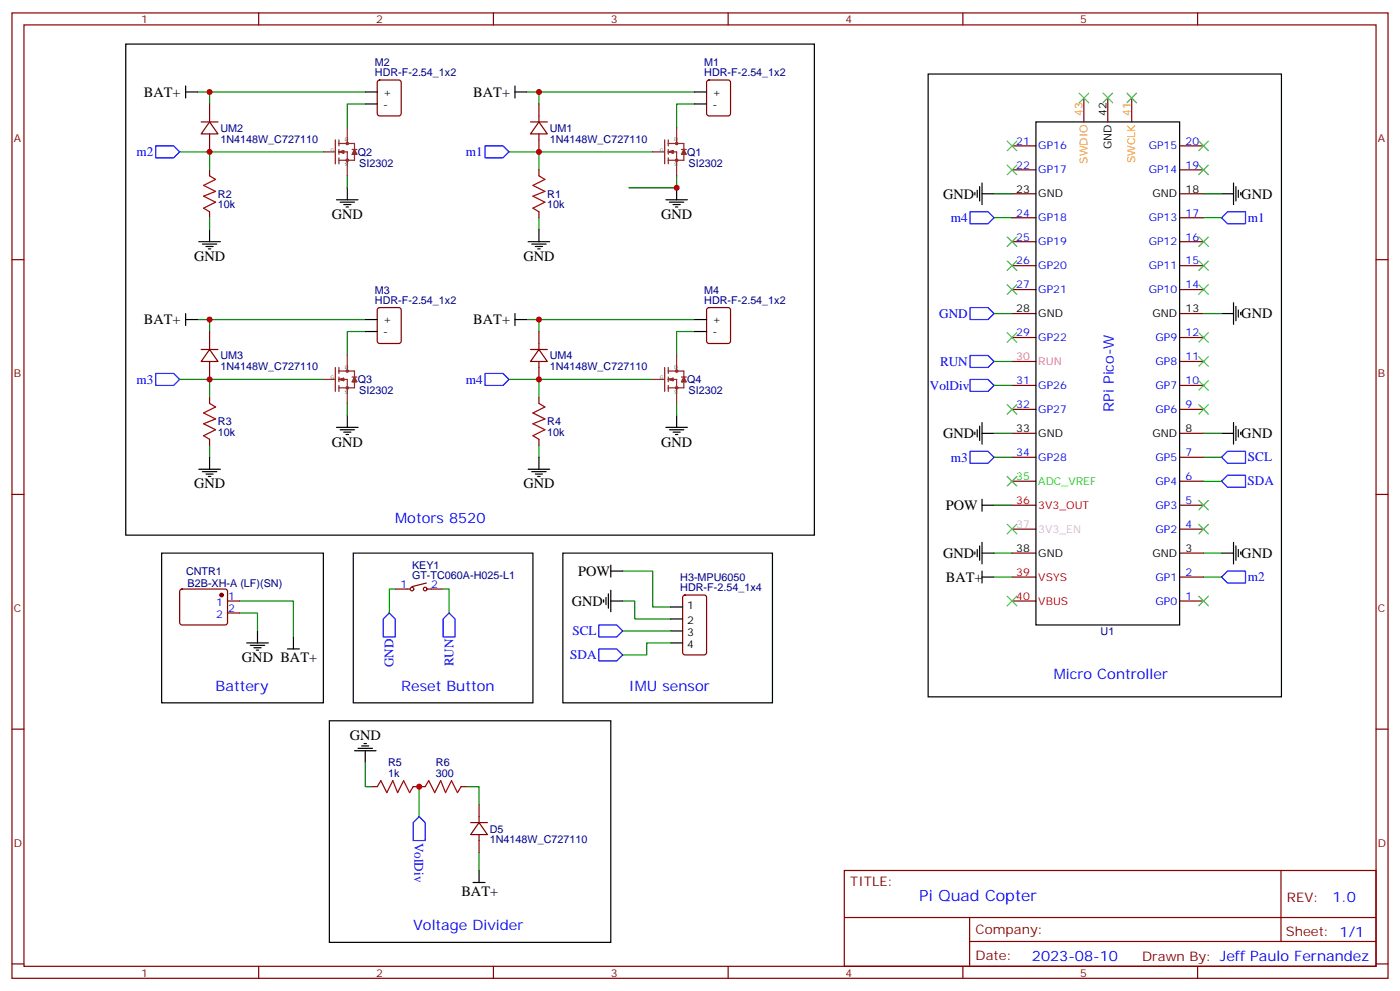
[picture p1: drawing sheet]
<svg xmlns="http://www.w3.org/2000/svg" width="412mm" height="292mm" viewBox="0 0 412 292" stroke-linecap="round" stroke-linejoin="round" font-family="sans-serif">
<g fill="none" stroke="#870000" stroke-width=".35">
<path d="M3.5 3.8h405.4v284.3h-405.4zM7.1 7.3h398.2v277.3h-398.2zM76.2 3.8v3.5M145.3 3.8v3.5M214.5 3.8v3.5M283.6 3.8v3.5M352.8 3.8v3.5M59.3 35.9h4.9M61.7 35.9l2.5 3.5h-4.9zM61.7 30.6v5.3M61.7 39.4v5.3M111.4 23.8l.4-.2h5.7l.6 .4 .1 9.4-.5 .7h-5.9l-.6-.4-.1-9.4z"/>
<path d="M156.3 35.9h4.9M158.7 35.9l2.5 3.5h-4.9zM158.7 30.6v5.3M158.7 39.4v5.3M208.4 23.8l.4-.2h5.7l.6 .4 .1 9.4-.5 .7h-5.9l-.6-.4-.1-9.4zM319.3 28.9v7M326.3 28.9v7M333.4 28.9v7M61.7 50v1.8M158.7 50v1.8M298.1 57.1h7.1M298.1 50h7.1"/>
<path d="M298.1 43h7.1M347.5 57.1h7M347.5 50h7M347.5 43h7M3.5 76.5h3.6M61.7 62.4v1.7M158.7 62.4v1.7M298.1 78.2h7.1M298.1 71.2h7.1M298.1 64.1h7.1M347.5 78.2h7M347.5 71.2h7"/>
<path d="M347.5 64.1h7M405.3 76.5h3.6M61.7 97.6v5.3M111.4 90.8l.4-.2h5.7l.6 .4 .1 9.5-.5 .6-5.9 .1-.6-.5-.1-9.4zM158.7 97.6v5.3M208.4 90.8l.4-.2h5.7l.6 .4 .1 9.5-.5 .6-5.9 .1-.6-.5-.1-9.4zM298.1 99.4h7.1M298.1 92.4h7.1M298.1 85.3h7.1M347.5 99.4h7M347.5 92.4h7M347.5 85.3h7"/>
<path d="M59.3 102.9h4.9M61.7 102.9l2.5 3.6h-4.9zM61.7 106.5v5.3M61.7 117.1v1.7M156.3 102.9h4.9M158.7 102.9l2.5 3.6h-4.9zM158.7 106.5v5.3M158.7 117.1v1.7M298.1 113.5h7.1M298.1 106.5h7.1M347.5 113.5h7M347.5 106.5h7"/>
<path d="M61.7 129.4v1.8M158.7 129.4v1.8M298.1 134.7h7.1M298.1 127.6h7.1M298.1 120.6h7.1M347.5 134.7h7M347.5 127.6h7M347.5 120.6h7M3.5 145.6h3.6M298.1 155.9h7.1M298.1 148.8h7.1M298.1 141.7h7.1"/>
<path d="M347.5 155.9h7M347.5 148.8h7M347.5 141.7h7M405.3 145.6h3.6M53.2 173.7l.4-.2h12.7l.5 .2 .2 .5v9.4l-.7 .5-13-.1-.4-.6v-9.2zM67 177h3.6M116.4 173.5h4.2M125.6 171.7l-4.2 1.1M125.9 173.5h4.6M201.3 175.5l.5-.2h5.6l.7 .4v16.5l-.4 .6-5.9 .1-.7-.5v-16.4zM298.1 177h7.1M298.1 170h7.1"/>
<path d="M298.1 162.9h7.1M347.5 177h7M347.5 170h7M347.5 162.9h7M67 180.6h3.6M3.5 214.8h3.6M405.3 214.8h3.6M109.4 231.7h1.7M121.7 231.7h3.5M135.8 231.7h1.8M141.1 237v5.3M138.6 242.3h5"/>
<path d="M141.1 242.3l2.5 3.5h-5zM141.1 245.8v5.3M248.7 256.4h156.6v28.2h-156.6zM377.3 256.4v20.9M248.7 270.2h156.5M285.6 277.3h119.6M285.6 270.2v14.2M3.5 283.9h3.6M76.2 284.6v3.5M145.3 284.6v3.5M214.5 284.6v3.5M283.6 284.6v3.5"/>
<path d="M352.8 284.6v3.5M405.3 283.9h3.6"/>
<circle cx="121.4" cy="173.5" r=".53"/>
<circle cx="125.2" cy="173.5" r=".53"/>
</g>
<g fill="none" stroke="#000" stroke-width=".35">
<path d="M37 13h202.9v144.6h-202.9zM54.7 27.1h3.5M54.7 25.3v3.6M107.6 27.1h3.5M107.6 30.6h3.5M151.7 27.1h3.5M151.7 25.3v3.6M204.6 27.1h3.5M204.6 30.6h3.5M273.4 21.8h104.1v183.4h-104.1zM305.2 35.9h42.3v148.2h-42.3zM99.1 58.8h6.4"/>
<path d="M100.2 59.5h4.2M102.3 55.3v3.5M196.1 58.8h6.4M197.2 59.5h4.2M199.3 55.3v3.5M287.2 56.7v.7M287.9 56v2.1M288.6 55v4.2M289.3 57.1h3.5M289.3 53.9v6.4M359.8 57.1h3.6M363.4 53.9v6.4"/>
<path d="M364.1 55v4.2M364.8 56v2.1M365.5 56.7v.7M58.6 71.2h6.3M59.6 71.9h4.3M60.7 72.6h2.1M61.4 73.3h.7M61.7 67.7v3.5M101.2 60.3h2.2M102 61h.7M155.6 71.2h6.3M156.6 71.9h4.3"/>
<path d="M157.7 72.6h2.1M158.4 73.3h.7M158.7 67.7v3.5M198.3 60.3h2.1M199 61h.7M54.7 92.4v3.5M54.7 94.1h3.5M107.6 94.1h3.5M107.6 97.6h3.5M151.7 92.4v3.5M151.7 94.1h3.5M204.6 94.1h3.5"/>
<path d="M204.6 97.6h3.5M359.8 92.4h3.6M363.4 89.2v6.3M364.1 90.2v4.3M364.8 91.3v2.1M365.5 92v.7M58.6 138.2h6.3M59.6 138.9h4.3M60.7 139.6h2.1M61.7 134.7v3.5M99.1 125.9h6.4M100.2 126.6h4.2"/>
<path d="M101.2 127.3h2.2M102 128h.7M102.3 122.3v3.6M155.6 138.2h6.3M156.6 138.9h4.3M157.7 139.6h2.1M158.7 134.7v3.5M196.1 125.9h6.4M197.2 126.6h4.2M198.3 127.3h2.1M199 128h.7M199.3 122.3v3.6"/>
<path d="M287.2 127.3v.7M287.9 126.6v2.1M288.6 125.5v4.3M289.3 124.5v6.3M289.3 127.6h3.5M359.8 127.6h3.6M363.4 124.5v6.3M364.1 125.5v4.3M364.8 126.6v2.1M365.5 127.3v.7M61.4 140.3h.7M158.4 140.3h.7"/>
<path d="M289.3 147v3.6M289.3 159.7v6.4M289.3 148.8h3.5M363.4 159.7v6.4M47.6 162.9h47.6v44.1h-47.6zM104.1 162.9h52.9v44.1h-52.9zM165.8 162.9h61.7v44.1h-61.7zM177.8 176.7v.7M178.5 176v2.1M179.2 174.9v4.2M179.9 168.2h3.5M179.9 166.4v3.6"/>
<path d="M179.9 173.8v6.4M179.9 177h3.5M197.6 178.8h3.5M287.2 162.6v.7M287.9 161.9v2.1M288.6 160.8v4.2M289.3 168.2v3.5M289.3 162.9h3.5M289.3 170h3.5M359.8 162.9h3.6M364.1 160.8v4.2M364.8 161.9v2.1"/>
<path d="M365.5 162.6v.7M72.7 189.4h6.3M73.7 190.1h4.3M74.8 190.8h2.1M75.5 191.5h.7M75.8 185.8v3.6M84.7 191.1h3.5M86.4 187.6v3.5M197.6 189.4h3.5M197.6 182.3h3.5M197.6 185.8h3.5M97 212.3h82.9v65.3h-82.9z"/>
<path d="M106.5 219.7h2.2M107.2 219h.7M104.4 221.1h6.4M105.5 220.4h4.2M107.6 221.1v3.5M139.3 259.9h3.6M141.1 256.4v3.5"/>
</g>
<g fill="none" stroke="#008700" stroke-width=".35">
<path d="M58.2 27.1h3.5v3.5M61.7 27.1h45.9M107.6 30.6h-5.3v7.1M155.2 27.1h3.5v3.5M158.7 27.1h45.9M204.6 30.6h-5.3v7.1M52.9 44.7h8.8v5.3M61.7 44.7h33.5M102.3 51.8v3.5M149.9 44.7h8.8v5.3M158.7 44.7h33.6M199.3 51.8v3.5h-14.1"/>
<path d="M292.8 57.1h5.3M354.5 57.1h5.3M61.7 64.1v3.6M158.7 64.1v3.6M292.8 64.1h5.3M354.5 64.1h5.3M58.2 94.1h3.5v3.5M61.7 94.1h45.9M107.6 97.6h-5.3v7.1M155.2 94.1h3.5v3.5M158.7 94.1h45.9M204.6 97.6h-5.3v7.1"/>
<path d="M292.8 92.4h5.3M354.5 92.4h5.3M52.9 111.8h8.8v5.3M61.7 111.8h33.5M102.3 118.8v3.5M149.9 111.8h8.8v5.3M158.7 111.8h33.6M199.3 118.8v3.5M292.8 106.5h5.3M292.8 113.5h5.3M61.7 131.2v3.5M158.7 131.2v3.5"/>
<path d="M292.8 127.6h5.3M292.8 134.7h5.3M354.5 127.6h5.3M354.5 134.7h5.3M292.8 148.8h5.3M354.5 141.7h5.3M70.6 177h15.8v10.6M116.4 173.5h-1.7v7.1M130.5 173.5h1.8v7.1M183.4 168.2h8.9v10.6h5.3M183.4 177h3.6v5.3h10.6M292.8 162.9h5.3"/>
<path d="M292.8 170h5.3M354.5 162.9h5.3M354.5 170h5.3M70.6 180.6h5.2v5.2M183.4 185.8h14.2M197.6 189.4h-7.1v3.5h-7.1M107.6 224.6v7.1h1.8M123.5 231.7v8.8M137.6 231.7h3.5v5.3M141.1 251.1v5.3"/>
</g>
<g fill="none" stroke="#8c2424" stroke-width=".35">
<path d="M102.3 37.7v4.6M199.3 37.7v4.6M95.2 44.7h3.6M98.8 41.2v7.1M99.8 42.3h4.6v2.4M99.8 44.7h2.5v7.1M99.8 41.2v1.8M99.8 44v1.4M99.8 46.5v1.8M99.8 44.7l1.4 .4M100.5 44.7l.7 .4M101.2 44.4l-1.4 .3"/>
<path d="M101.2 44.4v.7M101.2 44.4l-1 .3 1 .4M103.7 44h1.4M104.4 45.1v2.1h-4.6M104.4 44l.7 1.4h-1.4zM104.4 44.7l.4 .7M104.4 44.7l-.3 .7M104.4 44.7l.4 .4M104.4 44.7l-.3 .4M192.3 44.7h3.5M195.8 41.2v7.1M196.8 42.3h4.6v2.4"/>
<path d="M196.8 44.7h2.5v7.1M196.8 41.2v1.8M196.8 44v1.4M196.8 46.5v1.8M196.8 44.7l1.5 .4M197.6 44.7l.7 .4M198.3 44.4l-1.5 .3M198.3 44.4v.7M198.3 44.4l-1.1 .3 1.1 .4M200.7 44h1.4M201.4 45.1v2.1h-4.6M201.4 44l.7 1.4h-1.4z"/>
<path d="M201.4 44.7l.4 .7M201.4 44.7l-.3 .7M201.4 44.7l.4 .4M201.4 44.7l-.3 .4M95.2 111.8h3.6M98.8 108.2v7.1M99.8 109.3h4.6v2.5M99.8 111.8h2.5v7M99.8 108.2v1.8M99.8 111.1v1.4M99.8 113.5v1.8M99.8 111.8l1.4 .3"/>
<path d="M100.5 111.8l.7 .3M101.2 111.4v.7M101.2 111.4l-1.4 .4M101.2 111.4l-1 .4 1 .3M102.3 104.7v4.6M103.7 111.1h1.4M104.4 112.1v2.1h-4.6M104.4 111.1l.7 1.4h-1.4zM104.4 111.8l.4 .7M104.4 111.8l-.3 .7M104.4 111.8l.4 .3M104.4 111.8l-.3 .3"/>
<path d="M192.3 111.8h3.5M195.8 108.2v7.1M196.8 109.3h4.6v2.5M196.8 111.8h2.5v7M196.8 108.2v1.8M196.8 111.1v1.4M196.8 113.5v1.8M196.8 111.8l1.5 .3M197.6 111.8l.7 .3M198.3 111.4v.7M198.3 111.4l-1.5 .4M198.3 111.4l-1.1 .4 1.1 .3"/>
<path d="M199.3 104.7v4.6M200.7 111.1h1.4M201.4 112.1v2.1h-4.6M201.4 111.1l.7 1.4h-1.4zM201.4 111.8l.4 .7M201.4 111.8l-.3 .7M201.4 111.8l.4 .3M201.4 111.8l-.3 .3"/>
<circle cx="102.3" cy="47.2" r=".35"/>
<circle cx="102.3" cy="42.3" r=".35"/>
<circle cx="199.3" cy="42.3" r=".35"/>
<circle cx="199.3" cy="47.2" r=".35"/>
<circle cx="102.3" cy="109.3" r=".35"/>
<circle cx="102.3" cy="114.2" r=".35"/>
<circle cx="199.3" cy="109.3" r=".35"/>
<circle cx="199.3" cy="114.2" r=".35"/>
</g>
<path d="M61.7 51.8l1.8 1-3.5 1.8 3.5 1.8-3.5 1.4 3.5 1.7-3.5 1.8 1.7 1.1M158.7 51.8l1.8 1-3.5 1.8 3.5 1.8-3.5 1.4 3.5 1.7-3.5 1.8 1.7 1.1M61.7 118.8l1.8 1.1-3.5 1.7 3.5 1.8-3.5 1.4 3.5 1.8-3.5 1.7 1.7 1.1M158.7 118.8l1.8 1.1-3.5 1.7 3.5 1.8-3.5 1.4 3.5 1.8-3.5 1.7 1.7 1.1M111.1 231.7l1.1-1.8 1.7 3.6 1.8-3.6 1.4 3.6 1.8-3.6 1.7 3.6 1.1-1.8M125.2 231.7l1.1-1.8 1.8 3.6 1.7-3.6 1.4 3.6 1.8-3.6 1.8 3.6 1-1.8" fill="none" stroke="#a10000" stroke-width=".35"/>
<g fill="none" stroke="#00f" stroke-width=".35">
<path d="M45.9 43h5.3l1.7 1.7-1.7 1.8h-5.3zM142.9 43h5.3l1.7 1.7-1.7 1.8h-5.3zM285.8 62.4h5.2l1.8 1.7-1.8 1.8h-5.2zM361.6 62.4h5.3v3.5h-5.3l-1.8-1.8zM285.8 90.6h5.2l1.8 1.8-1.8 1.7h-5.2zM45.9 110h5.3l1.7 1.8-1.7 1.7h-5.3zM142.9 110h5.3l1.7 1.8-1.7 1.7h-5.3zM285.8 104.7h5.2l1.8 1.8-1.8 1.7h-5.2zM285.8 111.8h5.2l1.8 1.7-1.8 1.8h-5.2zM285.8 132.9h5.2l1.8 1.8-1.8 1.8h-5.2zM359.8 134.7l1.8-1.8h5.3v3.6h-5.3zM359.8 141.7l1.8-1.7h5.3v3.5h-5.3z"/>
<path d="M361.6 168.2h5.3v3.5h-5.3l-1.8-1.7zM114.7 180.6l1.7 1.7v5.3h-3.5v-5.3zM132.3 180.6l1.8 1.7v5.3h-3.6v-5.3zM176.4 184.1h5.3l1.7 1.7-1.7 1.8h-5.3zM176.4 191.1h5.3l1.7 1.8-1.7 1.8h-5.3zM123.5 240.5l1.7 1.8v5.3h-3.5v-5.3z"/>
</g>
<g fill="none" stroke="#3c3" stroke-width=".35">
<path d="M317.9 27.4l2.8 2.9M320.7 27.4l-2.8 2.9M324.9 27.4l2.8 2.9M327.7 27.4l-2.8 2.9M332 27.4l2.8 2.9M334.8 27.4l-2.8 2.9M296.7 41.6l2.8 2.8M296.7 48.6l2.8 2.8M299.5 41.6l-2.8 2.8M299.5 48.6l-2.8 2.8M353.1 48.6l2.9 2.8M353.1 41.6l2.9 2.8"/>
<path d="M356 41.6l-2.9 2.8M356 48.6l-2.9 2.8M296.7 69.8l2.8 2.8M296.7 76.8l2.8 2.9M299.5 69.8l-2.8 2.8M299.5 76.8l-2.8 2.9M353.1 76.8l2.9 2.9M353.1 69.8l2.9 2.8M356 76.8l-2.9 2.9M356 69.8l-2.9 2.8M296.7 83.9l2.8 2.8M296.7 98l2.8 2.8"/>
<path d="M299.5 83.9l-2.8 2.8M299.5 98l-2.8 2.8M353.1 98l2.9 2.8M353.1 83.9l2.9 2.8M356 83.9l-2.9 2.8M356 98l-2.9 2.8M296.7 119.2l2.8 2.8M299.5 119.2l-2.8 2.8M353.1 119.2l2.9 2.8M353.1 112.1l2.9 2.8M353.1 105.1l2.9 2.8M356 119.2l-2.9 2.8"/>
<path d="M356 112.1l-2.9 2.8M356 105.1l-2.9 2.8M296.7 140.3l2.8 2.9M296.7 154.4l2.8 2.9M299.5 140.3l-2.8 2.9M299.5 154.4l-2.8 2.9M353.1 154.4l2.9 2.9M353.1 147.4l2.9 2.8M356 154.4l-2.9 2.9M356 147.4l-2.9 2.8M296.7 175.6l2.8 2.8M299.5 175.6l-2.8 2.8"/>
<path d="M353.1 175.6l2.9 2.8M356 175.6l-2.9 2.8"/>
</g>
<circle cx="65.3" cy="175.3" r=".53" fill="#870000" stroke="#870000" stroke-width=".35"/>
<g fill="#c00">
<circle cx="61.7" cy="27.1" r=".88"/>
<circle cx="61.7" cy="44.7" r=".88"/>
<circle cx="158.8" cy="44.7" r=".88"/>
<circle cx="158.8" cy="27.1" r=".88"/>
<circle cx="61.7" cy="111.8" r=".88"/>
<circle cx="61.7" cy="94.1" r=".88"/>
<circle cx="158.8" cy="111.8" r=".88"/>
<circle cx="158.8" cy="94.1" r=".88"/>
<circle cx="199.3" cy="55.3" r=".88"/>
<circle cx="123.5" cy="231.7" r=".88"/>
</g>
<text font-size="4.6" fill="#00f" x="270.8" y="265.4">Pi Quad Copter</text>
<g font-size="4.2">
<text x="42.4" y="28.5">BAT+</text>
<text x="139.4" y="28.5">BAT+</text>
<text x="277.8" y="58.5">GND</text>
<text x="365.7" y="58.5">GND</text>
<text x="97.7" y="64.5">GND</text>
<text x="194.7" y="64.5">GND</text>
<text x="57.1" y="76.8">GND</text>
<text x="154.2" y="76.8">GND</text>
<text x="42.4" y="95.5">BAT+</text>
<text x="139.4" y="95.5">BAT+</text>
<text x="365.7" y="93.8">GND</text>
<text x="97.7" y="131.5">GND</text>
<text x="194.7" y="131.5">GND</text>
<text x="277.8" y="129.1">GND</text>
<text x="365.7" y="129.1">GND</text>
<text x="57.1" y="143.9">GND</text>
<text x="154.2" y="143.9">GND</text>
<text x="278.6" y="150.2">POW</text>
<text x="277.8" y="164.3">GND</text>
<text x="365.7" y="164.3">GND</text>
<text x="170.3" y="169.6">POW</text>
<text x="278.6" y="171.4">BAT+</text>
<text x="168.5" y="178.5">GND</text>
<text x="71.3" y="195">GND BAT+</text>
<text x="103" y="217.9">GND</text>
<text x="135.9" y="263.9">BAT+</text>
</g>
<g font-size="4.2" fill="#00f">
<text x="328.1" y="121.3" transform="rotate(-90 328.1 121.3)">RPi Pico-W</text>
<text x="116.4" y="154.1">Motors 8520</text>
<text x="63.5" y="203.5">Battery</text>
<text x="118.2" y="203.5">Reset Button</text>
<text x="185.2" y="203.5">IMU sensor</text>
<text x="310.4" y="200">Micro Controller</text>
<text x="392.5" y="265.7">1.0</text>
<text x="121.7" y="274">Voltage Divider</text>
<text x="304" y="283">2023-08-10</text>
</g>
<g font-size="3.9" fill="#00f">
<text x="40.2" y="46">m2</text>
<text x="137.2" y="46">m1</text>
<text x="280.1" y="65.4">m4</text>
<text x="367.6" y="65.3">m1</text>
<text x="276.7" y="93.6">GND</text>
<text x="276.9" y="107.7">RUN</text>
<text x="40.2" y="113">m3</text>
<text x="137.2" y="113">m4</text>
<text x="273.9" y="114.8">VolDiv</text>
<text x="280.1" y="136">m3</text>
<text x="367.6" y="135.9">SCL</text>
<text x="367.5" y="142.9">SDA</text>
<text x="367.6" y="171.2">m2</text>
<text x="168.6" y="187.1">SCL</text>
<text x="115.9" y="196.5" transform="rotate(-90 115.9 196.5)">GND</text>
<text x="133.6" y="196.3" transform="rotate(-90 133.6 196.3)">RUN</text>
<text x="168" y="194.1">SDA</text>
<text x="122.1" y="248.2" transform="rotate(90 122.1 248.2)">VolDiv</text>
</g>
<g font-size="3.9" fill="#800">
<text x="250.5" y="261">TITLE:</text>
<text x="379.1" y="265.7">REV:</text>
<text x="287.4" y="275.2">Company:</text>
<text x="378.7" y="275.8">Sheet: 1/1</text>
<text x="287.4" y="282.9">Date:</text>
<text x="336.4" y="282.9">Drawn By: Jeff Paulo Fernandez</text>
</g>
<g font-size="3.2" fill="#800">
<text x="41.6" y="6.8">1</text>
<text x="110.8" y="6.8">2</text>
<text x="179.9" y="6.8">3</text>
<text x="249.1" y="6.8">4</text>
<text x="318.2" y="6.8">5</text>
<text x="4.1" y="41.9">A</text>
<text x="405.9" y="41.9">A</text>
<text x="4.1" y="111.1">B</text>
<text x="405.9" y="111.1">B</text>
<text x="4.1" y="180.2">C</text>
<text x="405.9" y="180.2">C</text>
<text x="4.1" y="249.3">D</text>
<text x="405.9" y="249.3">D</text>
<text x="41.6" y="287.6">1</text>
<text x="110.8" y="287.6">2</text>
<text x="179.9" y="287.6">3</text>
<text x="249.1" y="287.6">4</text>
<text x="318.2" y="287.6">5</text>
</g>
<g font-size="3.2" fill="#000080">
<text x="110.4" y="22.5">HDR-F-2.54_1x2</text>
<text x="110.4" y="19.4">M2</text>
<text x="207.4" y="22.5">HDR-F-2.54_1x2</text>
<text x="207.4" y="19.4">M1</text>
<text x="64.9" y="42">1N4148W_C727110</text>
<text x="64.9" y="38.8">UM2</text>
<text x="161.9" y="42">1N4148W_C727110</text>
<text x="161.9" y="38.9">UM1</text>
<text x="105.4" y="45.8">Q2</text>
<text x="202.4" y="45.8">Q1</text>
<text x="105.8" y="49.1">SI2302</text>
<text x="202.8" y="49.1">SI2302</text>
<text x="64.2" y="58.2">R2</text>
<text x="161.2" y="58.2">R1</text>
<text x="64.2" y="61.4">10k</text>
<text x="161.2" y="61.4">10k</text>
<text x="110.4" y="89.5">HDR-F-2.54_1x2</text>
<text x="110.4" y="86.5">M3</text>
<text x="207.4" y="89.5">HDR-F-2.54_1x2</text>
<text x="207.4" y="86.5">M4</text>
<text x="64.9" y="105.9">UM3</text>
<text x="161.9" y="105.9">UM4</text>
<text x="64.9" y="109">1N4148W_C727110</text>
<text x="105.4" y="112.9">Q3</text>
<text x="161.9" y="109">1N4148W_C727110</text>
<text x="202.4" y="112.9">Q4</text>
<text x="105.8" y="116.1">SI2302</text>
<text x="202.8" y="116.1">SI2302</text>
<text x="64.2" y="125.2">R3</text>
<text x="161.2" y="125.2">R4</text>
<text x="64.2" y="128.4">10k</text>
<text x="161.2" y="128.4">10k</text>
<text x="121.4" y="167.6">KEY1</text>
<text x="54.8" y="169.2">CNTR1</text>
<text x="55.3" y="172.9">B2B-XH-A (LF)(SN)</text>
<text x="121.4" y="170.7">GT-TC060A-H025-L1</text>
<text x="200.4" y="171.1">H3-MPU6050</text>
<text x="200.4" y="174.2">HDR-F-2.54_1x4</text>
<text x="324.2" y="187.1">U1</text>
<text x="114.3" y="225.7">R5</text>
<text x="128.4" y="225.7">R6</text>
<text x="114.3" y="228.9">1k</text>
<text x="128.4" y="228.9">300</text>
<text x="144.3" y="245.2">D5</text>
<text x="144.3" y="248.4">1N4148W_C727110</text>
</g>
<g font-size="3.2">
<text x="112.9" y="28.2">+</text>
<text x="209.9" y="28.2">+</text>
<text x="112.9" y="31.7">-</text>
<text x="209.9" y="31.7">-</text>
<text x="326" y="34.1" transform="rotate(-90 326 34.1)">42</text>
<text x="327.4" y="43.9" transform="rotate(-90 327.4 43.9)">GND</text>
<text x="299.4" y="56.7">23</text>
<text x="305.9" y="58.1">GND</text>
<text x="339.5" y="58.1">GND</text>
<text x="349.2" y="56.7">18</text>
<text x="112.9" y="95.2">+</text>
<text x="209.9" y="95.2">+</text>
<text x="299.4" y="92">28</text>
<text x="305.9" y="93.4">GND</text>
<text x="339.5" y="93.4">GND</text>
<text x="349.2" y="92">13</text>
<text x="112.9" y="98.7">-</text>
<text x="209.9" y="98.7">-</text>
<text x="299.4" y="127.3">33</text>
<text x="305.9" y="128.7">GND</text>
<text x="339.5" y="128.7">GND</text>
<text x="349.2" y="127.3">8</text>
<text x="299.4" y="162.6">38</text>
<text x="305.9" y="164">GND</text>
<text x="339.5" y="164">GND</text>
<text x="349.2" y="162.6">3</text>
<text x="202.4" y="179.5">1</text>
<text x="202.4" y="183.7">2</text>
<text x="202.4" y="187.3">3</text>
<text x="202.4" y="190.8">4</text>
</g>
<g font-size="3.2" fill="#fc0">
<text x="318.9" y="34.1" transform="rotate(-90 318.9 34.1)">43</text>
<text x="320.3" y="48.2" transform="rotate(-90 320.3 48.2)">SWDIO</text>
</g>
<g font-size="3.2" fill="#f90">
<text x="333" y="34.1" transform="rotate(-90 333 34.1)">41</text>
<text x="334.4" y="48.1" transform="rotate(-90 334.4 48.1)">SWCLK</text>
</g>
<g font-size="3.2" fill="#00f">
<text x="299.4" y="42.6">21</text>
<text x="305.9" y="44">GP16</text>
<text x="338.4" y="44">GP15</text>
<text x="349.2" y="42.6">20</text>
<text x="299.4" y="49.7">22</text>
<text x="305.9" y="51.1">GP17</text>
<text x="338.4" y="51.1">GP14</text>
<text x="349.2" y="49.7">19</text>
<text x="299.4" y="63.8">24</text>
<text x="305.9" y="65.2">GP18</text>
<text x="338.4" y="65.2">GP13</text>
<text x="349.2" y="63.8">17</text>
<text x="299.4" y="70.8">25</text>
<text x="349.2" y="70.8">16</text>
<text x="299.4" y="77.9">26</text>
<text x="305.9" y="72.2">GP19</text>
<text x="338.4" y="72.2">GP12</text>
<text x="349.2" y="77.9">15</text>
<text x="305.9" y="79.3">GP20</text>
<text x="338.4" y="79.3">GP11</text>
<text x="299.4" y="84.9">27</text>
<text x="305.9" y="86.4">GP21</text>
<text x="338.4" y="86.4">GP10</text>
<text x="349.2" y="84.9">14</text>
<text x="299.4" y="99.1">29</text>
<text x="305.9" y="100.5">GP22</text>
<text x="340.4" y="100.5">GP9</text>
<text x="349.2" y="99.1">12</text>
<text x="340.4" y="107.5">GP8</text>
<text x="349.2" y="106.1">11</text>
<text x="299.4" y="113.2">31</text>
<text x="349.2" y="113.2">10</text>
<text x="305.9" y="114.6">GP26</text>
<text x="340.4" y="114.6">GP7</text>
<text x="299.4" y="120.2">32</text>
<text x="305.9" y="121.6">GP27</text>
<text x="340.4" y="121.6">GP6</text>
<text x="349.2" y="120.2">9</text>
<text x="299.4" y="134.3">34</text>
<text x="305.9" y="135.7">GP28</text>
<text x="340.4" y="135.7">GP5</text>
<text x="349.2" y="134.3">7</text>
<text x="340.4" y="142.8">GP4</text>
<text x="349.2" y="141.4">6</text>
<text x="340.4" y="149.9">GP3</text>
<text x="349.2" y="148.4">5</text>
<text x="349.2" y="155.5">4</text>
<text x="340.4" y="156.9">GP2</text>
<text x="117.9" y="173.1">1</text>
<text x="127" y="173.1">2</text>
<text x="340.4" y="171">GP1</text>
<text x="349.2" y="169.6">2</text>
<text x="63.7" y="178.4">1</text>
<text x="67.2" y="176.7">1</text>
<text x="340.4" y="178.1">GP0</text>
<text x="349.2" y="176.7">1</text>
<text x="63.7" y="182">2</text>
<text x="67.2" y="180.2">2</text>
</g>
<g font-size="3.2" fill="#f0f">
<text x="299.4" y="106.1">30</text>
<text x="305.9" y="107.5">RUN</text>
</g>
<g font-size="3.2" fill="#0f0">
<text x="299.4" y="141.4">35</text>
<text x="305.9" y="142.8">ADC_VREF</text>
</g>
<g font-size="3.2" fill="#f00">
<text x="299.4" y="148.4">36</text>
<text x="305.9" y="149.9">3V3_OUT</text>
<text x="299.4" y="169.6">39</text>
<text x="305.9" y="171">VSYS</text>
<text x="299.4" y="176.7">40</text>
<text x="305.9" y="178.1">VBUS</text>
</g>
<g font-size="3.2" fill="#f6f">
<text x="299.4" y="155.5">37</text>
<text x="305.9" y="156.9">3V3_EN</text>
</g>
<g font-size="1.4" fill="#238d23">
<text x="101.6" y="41.6">D</text>
<text x="198.6" y="41.6">D</text>
<text x="97.4" y="44.7">G</text>
<text x="194.4" y="44.7">G</text>
<text x="101.6" y="49">S</text>
<text x="198.6" y="49">S</text>
<text x="97.4" y="111.8">G</text>
<text x="101.6" y="108.6">D</text>
<text x="194.4" y="111.8">G</text>
<text x="198.6" y="108.6">D</text>
<text x="101.6" y="116">S</text>
<text x="198.6" y="116">S</text>
</g>
</svg>
